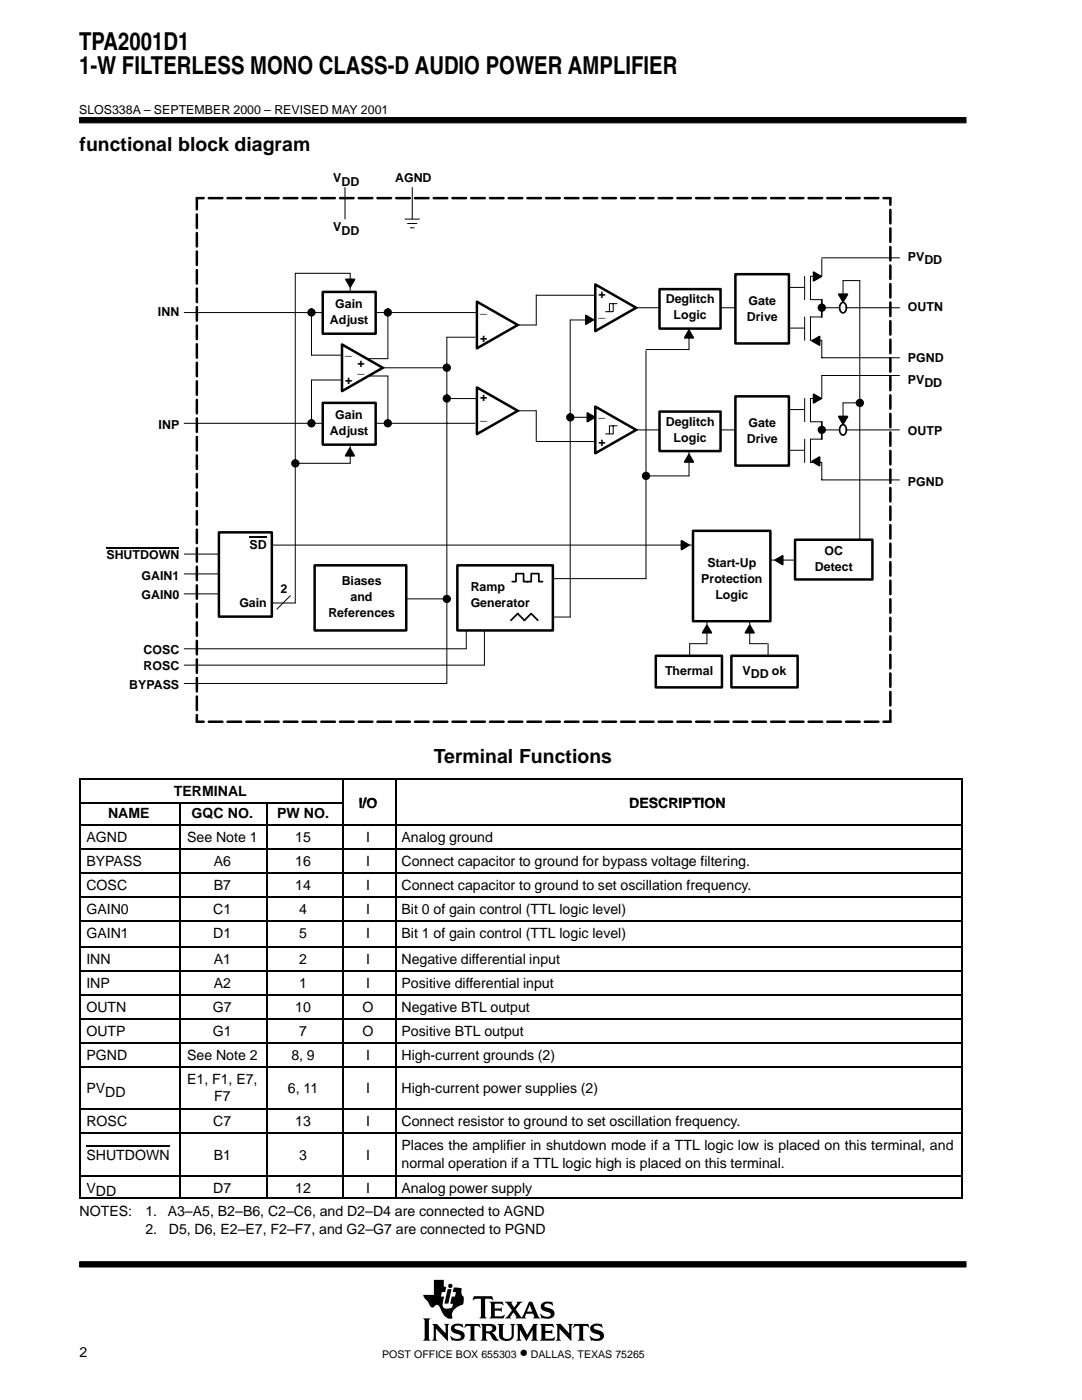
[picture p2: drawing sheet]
<svg xmlns="http://www.w3.org/2000/svg" width="216mm" height="279mm" viewBox="0 0 216 279" stroke-linecap="round" stroke-linejoin="round" font-family="sans-serif">
<g fill="#000" stroke="#000" stroke-width=".2">
<path d="M15.9 23.5h176.9v1h-176.9z" fill-rule="evenodd"/>
<path d="M15.9 251.8h176.9v1.1h-176.9z" fill-rule="evenodd"/>
</g>
<g fill="#000">
<path d="M89.3 257.3h.8l-.6 2.9h-.8z"/>
<path d="M84.4 263.1h1.5l-.3 .4v3.7l.3 .4h-1.5l.3-.6v-3.4z" fill-rule="evenodd"/>
<path d="M86.2 264.2h1l1.7 1.9v-1.5l-.3-.4h1.1l-.3 .4v3l-2.4-2.4v2l.3 .4h-1.1l.3-.6v-2.3z" fill-rule="evenodd"/>
<path d="M86.6 255.4h2v1.3l.4 .2-.2 1h-.6l-.2 .9h.6l-.2 1.1a1.11 1.11 0 0 0 .3 1.2l.6 .1 .9-.3 .2-.7-.5-.1 .2-1.3h.7l.2-.9h-.7l.3-1 1.5 .2v1l.1 .4 .3 .3v.9a.54 .54 0 0 1-.4 .7l-.4 .2a2.35 2.35 0 0 0-1.5 1.6v.4a.29 .29 0 0 1 .1 .3 .29 .29 0 0 1-.2 .3h-.1a2.21 2.21 0 0 1-2-1.9l-.1-.1a.68 .68 0 0 0-.5-.7 .68 .68 0 0 0-.8 .4 .88 .88 0 0 1-1.1-.9l-.8-.9-.2-.7h2.1z" fill-rule="evenodd"/>
<path d="M90.2 264.5a2.17 2.17 0 0 1 1.9-.2l.1-.1 .3 .8-.8-.4h-.7a.36 .36 0 0 0-.3 .4 .36 .36 0 0 0 .4 .3l.3 .1a1.19 1.19 0 0 1 1.3 1.5l-.1 .1a1.23 1.23 0 0 1-1.1 .6l-1.1-.1-.2 .1-.4-1h.1a1.37 1.37 0 0 0 2.1 .3 .6 .6 0 0 0-.8-.7 1.08 1.08 0 0 1-1-.5 1.08 1.08 0 0 1 0-1.1z" fill-rule="evenodd"/>
<path d="M92.9 264.2h2.8l.2 .8-.5-.4h-.6l-.1 .2v2.4l.3 .4h-1.4l.2-.3 .1-.3v-2.3l-.7-.1-.6 .4z" fill-rule="evenodd"/>
<path d="M94.6 258.7h3.6l.2 .8-.7-.3-.9 .1v3.4l.3 .4h-1.4l.3-.4v-3.4l-1-.1-.7 .3z" fill-rule="evenodd"/>
<path d="M95.9 264.2h2.1a.85 .85 0 0 1 1 .8 .85 .85 0 0 1-.9 .9l.4 .3 .7 1 .4 .2-.2 .1a1.11 1.11 0 0 1-1.4-.9l-.3-.4-.7-.1v1l.3 .5h-1.4l.3-.6v-2.3z" fill-rule="evenodd"/>
<path d="M97.7 259.8h2.6l.2 .7-.7-.3-1.1 .1v.8h1.1l.3-.2v.9l-.3-.2h-1.1v1l.1 .1h1.3l.5-.3h.1l-.2 .7h-2.8l.3-.5v-2.3z" fill-rule="evenodd"/>
<path d="M99.3 264.2h1.3l-.3 .4 .1 2.2 .2 .3 .8 .1a.73 .73 0 0 0 .7-.8v-1.8l-.3-.4h1l-.3 .4v1.9a1.56 1.56 0 0 1-1.3 1.2 1.56 1.56 0 0 1-1.5-.7l-.1-2.4z" fill-rule="evenodd"/>
<path d="M103 264.2h1.1l1.1 2.2 1.2-2.2h.9l-.3 .4v2.6l.4 .4h-1.4l.3-.4v-1.8l-1.3 2.2-1.3-2.2v1.7l.4 .5h-1.1l.3-.6v-2.3z" fill-rule="evenodd"/>
<path d="M100.7 259.8h1.6l-.2 .4 .5 .7 .6-.8-.1-.3h1.2l-.5 .3-.9 1.2 1 1.5a.22 .22 0 0 0 .3 .1 .22 .22 0 0 0 .1-.3l1.3-2.8h.6l1.2 2.9 .4 .4-1.4-.1a.24 .24 0 0 0 .2-.1 .24 .24 0 0 0 0-.3l-.2-.4h-1.4l-.3 .6 .3 .3h-2.2l.2-.3-.5-.9-.7 .9 .2 .3h-1.3l.5-.4 1-1.2z" fill-rule="evenodd"/>
<path d="M108.1 260.2l.1-.1a1.88 1.88 0 0 1 1.4-.3l.4 .1 .2-.2 .2 .8-1.1-.4a.44 .44 0 0 0-.7 .4 .44 .44 0 0 0 .6 .5 1.34 1.34 0 0 1 1.4 1.3 1.13 1.13 0 0 1-1.1 .9h-.8a.37 .37 0 0 0-.6 0l-.3-1h.1l.6 .5 .8 .1a.47 .47 0 0 0 .6-.5 .47 .47 0 0 0-.5-.4l-.2-.1a1.11 1.11 0 0 1-1.2-1.5z" fill-rule="evenodd"/>
<path d="M107.7 264.2h2.6l.2 .8-.6-.4-1.1 .1v.9h1l.4-.3v1l-.3-.3h-1.1v1.1h1.4l.5-.3-.2 .8h-2.8l.3-.6v-2.3z" fill-rule="evenodd"/>
<path d="M110.9 264.2h1l1.7 1.9v-1.5l-.3-.4h1l-.3 .4v3l-2.4-2.4v2l.3 .4h-1l.3-.4v-2.6z" fill-rule="evenodd"/>
<path d="M114.6 264.2h2.8l.2 .8-.5-.4h-.6l-.1 .2v2.4l.3 .4h-1.4l.3-.4v-2.4l-.1-.2h-.6l-.6 .4z" fill-rule="evenodd"/>
<path d="M118 264.5a2.12 2.12 0 0 1 1.9-.2l.1-.1 .3 .8-.8-.4h-.7a.35 .35 0 0 0-.3 .3 .35 .35 0 0 0 .2 .4l.5 .1a1.16 1.16 0 0 1 1.2 1.6 1.23 1.23 0 0 1-1.1 .6l-1.1-.1-.2 .1-.4-1 .9 .5 .7 .1a.47 .47 0 0 0 .6-.4 .47 .47 0 0 0-.6-.5 1.28 1.28 0 0 1-1.4-1.4z" fill-rule="evenodd"/>
<circle cx="89.9" cy="256.6" r=".43"/>
</g>
<g fill="#fff">
<path d="M105.7 260.4l.5 1.4h-1z"/>
<path d="M97 264.7l.6-.1a.56 .56 0 0 1 .7 .5 .56 .56 0 0 1-.7 .6h-.6z" fill-rule="evenodd"/>
</g>
<path d="M69 55.8h1.7l-.8 1.4zM69.8 89.5l.9 1.5h-1.7zM141.1 124.8l.8 1.5h-1.7z" fill="#000" stroke="#000" stroke-width=".34"/>
<path d="M137.5 62.8v7M126.9 85.8h25.5M137.5 87.8v7.2M57.9 118.9l-2.6 2.7" fill="none" stroke="#000" stroke-width=".2"/>
<circle cx="69.9" cy="55.8" r=".17" fill="#000"/>
<path d="M131.6 82.1h12.2v7.9h-12.2z" fill-rule="evenodd" fill="#fff"/>
<path d="M131.6 82.1h12.2v7.9h-12.2z" fill="none" stroke="#000" stroke-width=".5"/>
<path d="M171.6 56v55.2M36.8 110.6h13.4M36.8 114.5h13.4M36.8 118.5h13.4M52.8 108.8h91.5M75.5 119.5h13M104.8 115.5h24.1M48.8 120.3h10.1M93 124v5.5M96.7 124v8.7M104.8 123.1h9" fill="none" stroke="#000" stroke-width=".2"/>
<path d="M91.3 112.8h19v13h-19z" fill-rule="evenodd" fill="#fff"/>
<path d="M91.3 112.8h19v13h-19z" fill="none" stroke="#000" stroke-width=".5"/>
<g fill="none" stroke="#000" stroke-width=".2">
<path d="M69.9 54.5v4.5M153.1 57.4h7.5M62.2 75.8h7.3M62.2 70.9h7.5M72.9 71.6h4.5M72.9 75h4.5M126.9 61.4h24.8M153.1 65.5h7.5M69.9 88v4.5M147.8 111.8h14M137.6 128.5v4.3M141.1 120.7v7.8"/>
<path d="M149.6 120.7v7.8M153.3 128.5v4.3"/>
</g>
<path d="M146.7 54.7h10.7v13.8h-10.7z" fill-rule="evenodd" fill="#fff"/>
<path d="M118.8 56.8l8.1 4.6-8.1 4.7zM146.7 54.7h10.7v13.8h-10.7z" fill="none" stroke="#000" stroke-width=".5"/>
<path d="M164 59.8v3.5M102.2 116.1h.8v-1.6h1.5v1.6h1.5v-1.6h1.5v1.6h.8M101.9 123.8l1.4-1.3 1.3 1.3 1.4-1.3 1.3 1.3" fill="none" stroke="#000" stroke-width=".34"/>
<path d="M160.6 55.1v4.7M164 55.1h-2.3v4.7h2.3M164 51.5h15.5M113.8 63.9h4.9M160.6 63.3v4.6M164 63.3h-2.3v4.6h2.3v3.5h15.5" fill="none" stroke="#000" stroke-width=".2"/>
<circle cx="164" cy="61.4" r=".66" fill="#000" stroke="#000" stroke-width=".34"/>
<g fill="#000">
<circle cx="126.9" cy="61.4" r=".17"/>
<circle cx="164" cy="61.4" r=".17"/>
</g>
<path d="M121.6 60.6h.8v1.6h-.8z" fill-rule="evenodd" fill="#fff"/>
<path d="M120.8 62.2h.8M121.6 60.6h.8v1.6h-.8zM122.4 60.6h.7M153.1 81.7h7.5M153.1 89.9h7.5" fill="none" stroke="#000" stroke-width=".2"/>
<path d="M146.7 79.1h10.7v13.8h-10.7z" fill-rule="evenodd" fill="#fff"/>
<path d="M146.7 79.1h10.7v13.8h-10.7zM118.8 81.1l8.1 4.7-8.1 4.7z" fill="none" stroke="#000" stroke-width=".5"/>
<path d="M160.6 79.5v4.7M164 79.5h-2.3v4.7h2.3M164 74.9h15.5M113.8 83.3h4.9M160.6 87.6v4.7M164 87.6h-2.3v4.7h2.3v3.5h15.5" fill="none" stroke="#000" stroke-width=".2"/>
<path d="M164 84.2v3.4" fill="none" stroke="#000" stroke-width=".34"/>
<circle cx="164" cy="85.8" r=".66" fill="#000" stroke="#000" stroke-width=".34"/>
<g fill="#000">
<circle cx="126.9" cy="85.8" r=".17"/>
<circle cx="164" cy="85.8" r=".17"/>
</g>
<path d="M121.6 85h.8v1.6h-.8z" fill-rule="evenodd" fill="#fff"/>
<path d="M36.8 62.4h58.4M89.2 67.3v69.1M113.8 63.9v59.2M36.8 84.5h58M120.8 86.6h.8M121.6 85h.8v1.6h-.8zM122.4 85h.7" fill="none" stroke="#000" stroke-width=".2"/>
<circle cx="113.8" cy="83.3" r=".66" fill="#000" stroke="#000" stroke-width=".34"/>
<circle cx="113.8" cy="83.3" r=".17" fill="#000"/>
<path d="M68.2 68.7l8.2 4.7-8.2 4.7z" fill="#fff"/>
<path d="M68.2 68.7l8.2 4.7-8.2 4.7z" fill="none" stroke="#000" stroke-width=".5"/>
<circle cx="76.4" cy="73.4" r=".17" fill="#000"/>
<path d="M76.4 73.4h12.8M77.4 62.4v9.2M77.4 75v9.5" fill="none" stroke="#000" stroke-width=".2"/>
<path d="M64.4 58.3h10.6v8.3h-10.6z" fill-rule="evenodd" fill="#fff"/>
<path d="M64.4 58.3h10.6v8.3h-10.6z" fill="none" stroke="#000" stroke-width=".5"/>
<path d="M62.2 62.4v8.5M62.2 75.8v8.7" fill="none" stroke="#000" stroke-width=".2"/>
<g fill="#000" stroke="#000" stroke-width=".34">
<circle cx="62.1" cy="62.4" r=".66"/>
<circle cx="77.4" cy="62.4" r=".66"/>
</g>
<g fill="#000">
<circle cx="62.2" cy="62.4" r=".17"/>
<circle cx="77.4" cy="62.4" r=".17"/>
</g>
<path d="M64.4 80.4h10.6v8.3h-10.6z" fill-rule="evenodd" fill="#fff"/>
<path d="M64.4 80.4h10.6v8.3h-10.6z" fill="none" stroke="#000" stroke-width=".5"/>
<g fill="#000" stroke="#000" stroke-width=".34">
<circle cx="58.9" cy="92.5" r=".66"/>
<circle cx="62.1" cy="84.5" r=".66"/>
<circle cx="77.4" cy="84.5" r=".66"/>
</g>
<g fill="#000">
<circle cx="58.9" cy="92.5" r=".17"/>
<circle cx="62.2" cy="84.5" r=".17"/>
<circle cx="77.4" cy="84.5" r=".17"/>
</g>
<path d="M69.9 54.5h-11v65.8M58.9 92.5h11" fill="none" stroke="#000" stroke-width=".2"/>
<path d="M138.3 105.9h15.4v18.1h-15.4z" fill-rule="evenodd" fill="#fff"/>
<path d="M138.3 105.9h15.4v18.1h-15.4z" fill="none" stroke="#000" stroke-width=".5"/>
<path d="M158.6 107.7h15.5v7.9h-15.5z" fill-rule="evenodd" fill="#fff"/>
<path d="M158.6 107.7h15.5v7.9h-15.5z" fill="none" stroke="#000" stroke-width=".5"/>
<path d="M154.7 111.8l1.5-.9v1.8z" fill="#000" stroke="#000" stroke-width=".34"/>
<path d="M130.9 130.9h13.2v6.3h-13.2z" fill-rule="evenodd" fill="#fff"/>
<path d="M130.9 130.9h13.2v6.3h-13.2z" fill="none" stroke="#000" stroke-width=".5"/>
<path d="M145.9 130.9h13.3v6.3h-13.3z" fill-rule="evenodd" fill="#fff"/>
<path d="M145.9 130.9h13.3v6.3h-13.3z" fill="none" stroke="#000" stroke-width=".5"/>
<path d="M137.6 128.5h3.5M149.6 128.5h3.5" fill="none" stroke="#000" stroke-width=".2"/>
<path d="M149.6 124.8l.9 1.5h-1.8z" fill="#000" stroke="#000" stroke-width=".34"/>
<path d="M62.8 112.8h18.3v13h-18.3z" fill-rule="evenodd" fill="#fff"/>
<path d="M62.8 112.8h18.3v13h-18.3z" fill="none" stroke="#000" stroke-width=".5"/>
<circle cx="89.2" cy="119.5" r=".66" fill="#000" stroke="#000" stroke-width=".34"/>
<circle cx="89.2" cy="119.5" r=".17" fill="#000"/>
<path d="M36.8 129.5h56.2M36.8 132.7h59.9M36.8 136.4h52.4" fill="none" stroke="#000" stroke-width=".2"/>
<path d="M43.7 106.2h10.5v16.9h-10.5z" fill-rule="evenodd" fill="#fff"/>
<path d="M95.2 60.2l8.1 4.7-8.1 4.6zM95.2 77.3l8.1 4.7-8.1 4.6zM43.7 106.2h10.5v16.9h-10.5z" fill="none" stroke="#000" stroke-width=".5"/>
<path d="M39.3 39.5h138.4M177.7 39.5v104.5M39.3 144v-104.5M177.7 144h-138.4" fill="none" stroke="#000" stroke-width=".5" stroke-dasharray="2.7 1" stroke-dashoffset="1.4"/>
<g fill="none" stroke="#000" stroke-width=".2">
<path d="M68.8 37.4v6.3M82.3 37.4v6.3M80.8 43.7h2.9M81.3 44.6h1.9M81.9 45.5h.8M107 58.9v6h-3.7M107 58.9h11.8M164 51.7v3.4M168.2 56v3.4M89.2 67.3h5.6M89.2 79.5h6M128.9 70v45.5"/>
<path d="M164 74.9v4.6M164 61.4h15.5M103.3 82h3.7v6M107 88.1h11.8M164 85.8h15.5"/>
</g>
<path d="M21.2 109.3h14.5M49.8 107.3h3.4" fill="none" stroke="#000" stroke-width=".3"/>
<g fill="#000" stroke="#000" stroke-width=".34">
<path d="M162.3 54.3l1.5 .9-1.5 .8zM167.4 58.7h1.7l-.9 1.5zM162 68l1.5-.8v1.7zM162.3 78.7l1.5 .8-1.5 .9zM162 92.1l1.5-.9v1.7z"/>
<circle cx="89.2" cy="73.4" r=".66"/>
<circle cx="89.2" cy="79.5" r=".66"/>
<circle cx="171.6" cy="80.4" r=".66"/>
</g>
<g fill="#000">
<circle cx="89.2" cy="73.4" r=".17"/>
<circle cx="89.2" cy="79.5" r=".17"/>
<circle cx="103.3" cy="64.9" r=".17"/>
<circle cx="103.3" cy="82" r=".17"/>
<circle cx="171.6" cy="80.4" r=".17"/>
</g>
<path d="M131.6 57.7h12.2v7.9h-12.2z" fill-rule="evenodd" fill="#fff"/>
<path d="M131.6 57.7h12.2v7.9h-12.2z" fill="none" stroke="#000" stroke-width=".5"/>
<path d="M168.2 56h3.4M128.9 69.8h8.6M128.9 95h8.6" fill="none" stroke="#000" stroke-width=".2"/>
<g fill="#000" stroke="#000" stroke-width=".34">
<path d="M116.9 63l1.5 .8-1.5 .9zM137.5 65.9l.8 1.5h-1.7zM117.2 82.4l1.5 .9-1.5 .8zM137.5 90.7l.8 1.5h-1.7zM136 107.9l1.5 .9-1.5 .9z"/>
<circle cx="128.9" cy="95" r=".66"/>
</g>
<circle cx="128.9" cy="95" r=".17" fill="#000"/>
<path d="M167.9 84.8a.89 .89 0 0 1 .9 .4 .89 .89 0 0 1 0 1 .63 .63 0 0 1-.9 .5 1.31 1.31 0 0 1 0-1.9z" fill-rule="evenodd" fill="#fff"/>
<path d="M167.9 84.8a.89 .89 0 0 1 .9 .4 .89 .89 0 0 1 0 1 .63 .63 0 0 1-.9 .5 1.31 1.31 0 0 1 0-1.9z" fill="none" stroke="#000" stroke-width=".34"/>
<path d="M171.6 80.4h-3.4v3.4" fill="none" stroke="#000" stroke-width=".2"/>
<path d="M167.4 83.1h1.7l-.9 1.5z" fill="#000" stroke="#000" stroke-width=".34"/>
<path d="M167.9 60.4a.89 .89 0 0 1 .9 .4 .89 .89 0 0 1 0 1 .63 .63 0 0 1-.9 .6 1.31 1.31 0 0 1 0-2z" fill-rule="evenodd" fill="#fff"/>
<path d="M167.9 60.4a.89 .89 0 0 1 .9 .4 .89 .89 0 0 1 0 1 .63 .63 0 0 1-.9 .6 1.31 1.31 0 0 1 0-2z" fill="none" stroke="#000" stroke-width=".34"/>
<g fill="none" stroke="#000" stroke-width=".32">
<path d="M15.9 155.5h176.3M16 155.4v83.9M68.4 155.4v83.9M78.9 155.4v83.9M192 155.4v83.9M15.9 160.3h52.3M15.9 164.7h176.3M15.9 169.4h176.3M15.9 174.2h176.3M15.9 179h176.3M35.9 160.1v79.2M53.2 160.1v79.2"/>
<path d="M15.9 183.8h176.3M15.9 189h176.3M15.9 193.8h176.3M15.9 198.6h176.3M15.9 203.3h176.3M15.9 208.1h176.3M15.9 212.9h176.3M15.9 221.4h176.3M15.9 226.2h176.3M15.9 234.7h176.3M15.9 239.2h176.3"/>
</g>
<path d="M17.2 228.7h16.7" fill="none" stroke="#000" stroke-width=".36"/>
<g font-size="4.9">
<text x="15.8" y="9.9">TPA2001D1</text>
<text x="15.8" y="14.8">1-W FILTERLESS MONO CLASS-D AUDIO POWER AMPLIFIER</text>
</g>
<g font-size="3.9">
<text x="15.9" y="30.2">functional block diagram</text>
<text x="86.5" y="152.3">Terminal Functions</text>
</g>
<text font-size="3.5" x="103.7" y="271">•</text>
<g font-size="2.8">
<text x="34.7" y="158.8">TERMINAL</text>
<text x="71.6" y="161.2">I/O</text>
<text x="125.5" y="161.2">DESCRIPTION</text>
<text x="21.6" y="163.2">NAME</text>
<text x="38.2" y="163.2">GQC NO.</text>
<text x="55.3" y="163.2">PW NO.</text>
<text x="17.2" y="168">AGND</text>
<text x="17.2" y="172.8">BYPASS</text>
<text x="37.3" y="168">See Note 1</text>
<text x="42.6" y="172.8">A6</text>
<text x="58.9" y="168">15</text>
<text x="58.9" y="172.8">16</text>
<text x="73.1" y="168">I</text>
<text x="73.1" y="172.8">I</text>
<text x="80.1" y="168">Analog ground</text>
<text x="80.1" y="172.8">Connect capacitor to ground for bypass voltage filtering.</text>
<text x="17.2" y="177.6">COSC</text>
<text x="42.6" y="177.6">B7</text>
<text x="58.9" y="177.6">14</text>
<text x="73.1" y="177.6">I</text>
<text x="80.1" y="177.6">Connect capacitor to ground to set oscillation frequency.</text>
<text x="17.2" y="182.4">GAIN0</text>
<text x="42.6" y="182.4">C1</text>
<text x="59.7" y="182.4">4</text>
<text x="73.1" y="182.4">I</text>
<text x="80.1" y="182.4">Bit 0 of gain control (TTL logic level)</text>
<text x="17.2" y="187.2">GAIN1</text>
<text x="42.6" y="187.2">D1</text>
<text x="59.7" y="187.2">5</text>
<text x="73.1" y="187.2">I</text>
<text x="80.1" y="187.2">Bit 1 of gain control (TTL logic level)</text>
<text x="17.2" y="192.4">INN</text>
<text x="17.2" y="197.1">INP</text>
<text x="42.6" y="192.4">A1</text>
<text x="42.6" y="197.1">A2</text>
<text x="59.7" y="192.4">2</text>
<text x="59.7" y="197.1">1</text>
<text x="73.1" y="192.4">I</text>
<text x="73.1" y="197.1">I</text>
<text x="80.1" y="192.4">Negative differential input</text>
<text x="80.1" y="197.1">Positive differential input</text>
<text x="17.2" y="201.9">OUTN</text>
<text x="42.5" y="201.9">G7</text>
<text x="58.9" y="201.9">10</text>
<text x="72.4" y="201.9">O</text>
<text x="80.1" y="201.9">Negative BTL output</text>
<text x="17.2" y="206.7">OUTP</text>
<text x="42.5" y="206.7">G1</text>
<text x="59.7" y="206.7">7</text>
<text x="72.4" y="206.7">O</text>
<text x="80.1" y="206.7">Positive BTL output</text>
<text x="17.2" y="211.5">PGND</text>
<text x="37.3" y="211.5">See Note 2</text>
<text x="58.1" y="211.5">8, 9</text>
<text x="73.1" y="211.5">I</text>
<text x="80.1" y="211.5">High-current grounds (2)</text>
<text x="17.2" y="218.1">PVDD</text>
<text x="37.3" y="216.3">E1, F1, E7,</text>
<text x="42.7" y="219.8">F7</text>
<text x="57.5" y="218.1">6, 11</text>
<text x="73.1" y="218.1">I</text>
<text x="80.1" y="218.1">High-current power supplies (2)</text>
<text x="17.2" y="224.8">ROSC</text>
<text x="42.6" y="224.8">C7</text>
<text x="58.9" y="224.8">13</text>
<text x="73.1" y="224.8">I</text>
<text x="80.1" y="224.8">Connect resistor to ground to set oscillation frequency.</text>
<text x="17.2" y="231.4">SHUTDOWN</text>
<text x="42.6" y="231.4">B1</text>
<text x="59.7" y="231.4">3</text>
<text x="73.1" y="231.4">I</text>
<text x="80.1" y="229.6">Places the amplifier in shutdown mode if a TTL logic low is placed on this terminal, and</text>
<text x="80.1" y="233.1">normal operation if a TTL logic high is placed on this terminal.</text>
<text x="17.2" y="238.1">VDD</text>
<text x="42.6" y="238.1">D7</text>
<text x="58.9" y="238.1">12</text>
<text x="73.1" y="238.1">I</text>
<text x="80.1" y="238.1">Analog power supply</text>
<text x="15.9" y="242.7">NOTES:</text>
<text x="29" y="242.7">1.</text>
<text x="33.5" y="242.7">A3–A5, B2–B6, C2–C6, and D2–D4 are connected to AGND</text>
<text x="29" y="246.2">2.</text>
<text x="33.7" y="246.2">D5, D6, E2–E7, F2–F7, and G2–G7 are connected to PGND</text>
<text x="15.9" y="270.8">2</text>
</g>
<g font-size="2.5">
<text x="15.8" y="22.7">SLOS338A – SEPTEMBER 2000 – REVISED MAY 2001</text>
<text x="66.5" y="36.4">V</text>
<text x="68.1" y="37.1">DD</text>
<text x="78.8" y="36.4">AGND</text>
<text x="66.5" y="46.2">V</text>
<text x="68.1" y="46.8">DD</text>
<text x="181.2" y="52">PV</text>
<text x="184.4" y="52.6">DD</text>
<text x="119.4" y="59.5">+</text>
<text x="31.5" y="63">INN</text>
<text x="65.8" y="64.7">Adjust</text>
<text x="66.9" y="61.5">Gain</text>
<text x="95.8" y="62.4">_</text>
<text x="119.4" y="63.2">_</text>
<text x="132.9" y="60.5">Deglitch</text>
<text x="134.4" y="63.7">Logic</text>
<text x="149" y="64">Drive</text>
<text x="149.4" y="60.8">Gate</text>
<text x="181.2" y="62.2">OUTN</text>
<text x="68.9" y="70.8">_</text>
<text x="95.8" y="68.2">+</text>
<text x="68.9" y="76.6">+</text>
<text x="71.3" y="74.4">_</text>
<text x="71.3" y="73.3">+</text>
<text x="181.2" y="72.3">PGND</text>
<text x="181.2" y="76.6">PV</text>
<text x="184.4" y="77.2">DD</text>
<text x="66.9" y="83.7">Gain</text>
<text x="95.8" y="83.7">_</text>
<text x="95.8" y="80.1">+</text>
<text x="119.4" y="83.2">_</text>
<text x="31.7" y="85.5">INP</text>
<text x="65.8" y="86.8">Adjust</text>
<text x="119.4" y="89">+</text>
<text x="132.9" y="85">Deglitch</text>
<text x="134.4" y="88.1">Logic</text>
<text x="149" y="88.4">Drive</text>
<text x="149.4" y="85.2">Gate</text>
<text x="181.2" y="86.7">OUTP</text>
<text x="181.2" y="96.9">PGND</text>
<text x="21.2" y="111.6">SHUTDOWN</text>
<text x="49.8" y="109.6">SD</text>
<text x="141.2" y="113.2">Start-Up</text>
<text x="162.6" y="113.9">Detect</text>
<text x="164.5" y="110.8">OC</text>
<text x="28.2" y="115.7">GAIN1</text>
<text x="28.2" y="119.5">GAIN0</text>
<text x="55.9" y="118.3">2</text>
<text x="68.2" y="116.7">Biases</text>
<text x="69.9" y="119.9">and</text>
<text x="93.9" y="117.9">Ramp</text>
<text x="139.9" y="116.4">Protection</text>
<text x="142.7" y="119.6">Logic</text>
<text x="47.8" y="121.2">Gain</text>
<text x="65.5" y="123">References</text>
<text x="93.9" y="121.1">Generator</text>
<text x="28.6" y="130.5">COSC</text>
<text x="25.8" y="137.4">BYPASS</text>
<text x="28.6" y="133.8">ROSC</text>
<text x="132.7" y="134.7">Thermal</text>
<text x="148.2" y="134.7">V</text>
<text x="149.8" y="135.3">DD</text>
<text x="154" y="134.7">ok</text>
</g>
<g font-size="2.1">
<text x="76.3" y="271">POST OFFICE BOX 655303</text>
<text x="105.9" y="271">DALLAS, TEXAS 75265</text>
</g>
</svg>
